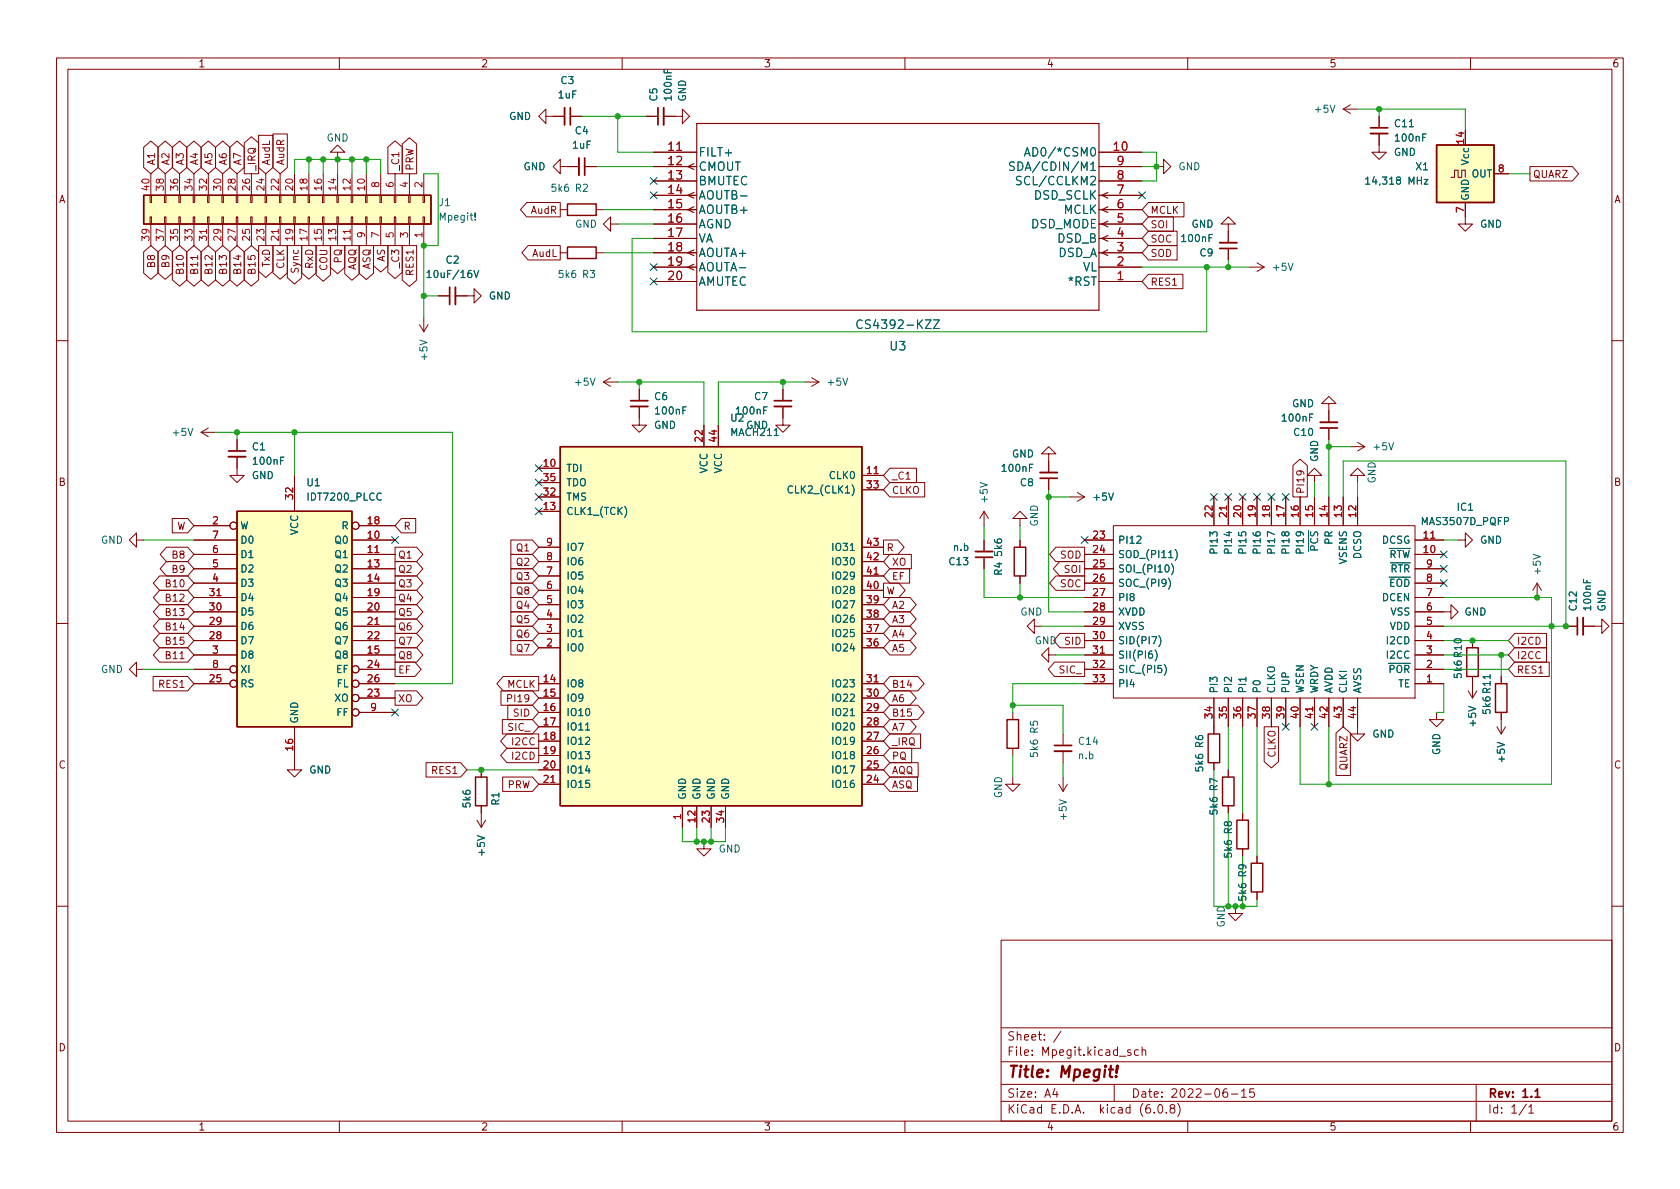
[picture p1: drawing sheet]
<svg xmlns="http://www.w3.org/2000/svg" width="297mm" height="210mm" viewBox="0 0 297 210" stroke-linecap="round" stroke-linejoin="round" font-family="sans-serif">
<g fill="none" stroke="#840000" stroke-width=".18">
<path d="M10 10.2h277v190.1h-277zM12 12.2h273v186.1h-273zM60 10.2v2M110 10.2v2M160 10.2v2M210 10.2v2M237.5 19.3l1.3 .8M237.5 19.3h2.5M238.8 18.5l-1.3 .8M260 10.2v2M25.4 26l1.3-1.1 1.2 1.1v3.6l-1.2 1.1-1.3-1.1zM26.5 38.3h.3v1.3h-.3z"/>
<path d="M26.5 34.5h.3v1.3h-.3zM26.7 30.7v3.8M26.7 39.6v3.8M27.9 26l1.3-1.1 1.3 1.1v3.6l-1.3 1.1-1.3-1.1zM29.1 38.3h.2v1.3h-.2zM29.1 34.5h.2v1.3h-.2zM29.2 30.7v3.8M29.2 39.6v3.8M30.5 26l1.2-1.1 1.3 1.1v3.6l-1.3 1.1-1.2-1.1zM31.6 38.3h.3v1.3h-.3zM31.6 34.5h.3v1.3h-.3zM31.7 30.7v3.8"/>
<path d="M31.7 39.6v3.8M33 26l1.3-1.1 1.3 1.1v3.6l-1.3 1.1-1.3-1.1zM34.2 38.3h.2v1.3h-.2zM34.2 34.5h.2v1.3h-.2zM34.3 30.7v3.8M34.3 39.6v3.8M35.6 26l1.2-1.1 1.3 1.1v3.6l-1.3 1.1-1.2-1.1zM36.7 38.3h.3v1.3h-.3zM36.7 34.5h.3v1.3h-.3zM36.8 30.7v3.8M36.8 39.6v3.8M38.1 26l1.3-1.1 1.2 1.1v3.6l-1.2 1.1-1.3-1.1z"/>
<path d="M39.2 38.3h.3v1.3h-.3zM39.2 34.5h.3v1.3h-.3zM39.4 30.7v3.8M39.4 39.6v3.8M40.6 26l1.3-1.1 1.3 1.1v3.6l-1.3 1.1-1.3-1.1zM41.8 38.3h.2v1.3h-.2zM41.8 34.5h.2v1.3h-.2zM41.9 30.7v3.8M41.9 39.6v3.8M43.2 25.3l1.2-1.1 1.3 1.1v5.4h-2.5zM44.3 38.3h.3v1.3h-.3zM44.3 34.5h.3v1.3h-.3z"/>
<path d="M44.4 30.7v3.8M44.4 39.6v3.8M45.7 23.9h2.6v5.7l-1.3 1.1-1.3-1.1zM46.9 38.3h.2v1.3h-.2zM46.9 34.5h.2v1.3h-.2zM47 30.7v3.8M47 39.6v3.8M48.3 23.7h2.5v5.9l-1.3 1.1-1.2-1.1zM49.4 38.3h.3v1.3h-.3zM49.4 34.5h.3v1.3h-.3zM49.5 30.7v3.8M49.5 39.6v3.8"/>
<path d="M51.9 38.3h.3v1.3h-.3zM51.9 34.5h.3v1.3h-.3zM52.1 30.7v3.8M52.1 39.6v3.8M54.5 38.3h.2v1.3h-.2zM54.5 34.5h.2v1.3h-.2zM54.6 30.7v3.8M54.6 39.6v3.8M57 38.3h.3v1.3h-.3zM57 34.5h.3v1.3h-.3zM57.1 30.7v3.8M57.1 39.6v3.8"/>
<path d="M59.6 38.3h.2v1.3h-.2zM59.6 34.5h.2v1.3h-.2zM59.7 26.9h-1.3l1.3-1.3 1.3 1.3h-1.3v1.3M59.7 30.7v3.8M59.7 39.6v3.8M62.1 38.3h.3v1.3h-.3zM62.1 34.5h.3v1.3h-.3zM62.2 30.7v3.8M62.2 39.6v3.8M64.6 38.3h.3v1.3h-.3zM64.6 34.5h.3v1.3h-.3zM64.8 30.7v3.8"/>
<path d="M64.8 39.6v3.8M67.2 38.3h.2v1.3h-.2zM67.2 34.5h.2v1.3h-.2zM67.3 30.7v3.8M67.3 39.6v3.8M68.6 26l1.2-1.1 1.3 1.1v4.7h-2.5zM69.7 38.3h.3v1.3h-.3zM69.7 34.5h.3v1.3h-.3zM69.8 30.7v3.8M69.8 39.6v3.8M71.1 25.5l1.3-1.1 1.3 1.1v5.2h-2.6zM72.3 38.3h.2v1.3h-.2z"/>
<path d="M72.3 34.5h.2v1.3h-.2zM72.4 30.7v3.8M72.4 39.6v3.8M74.8 38.3h.3v1.3h-.3zM74.8 34.5h.3v1.3h-.3zM74.9 30.7v3.8M74.9 39.6v3.8M93.1 35.8h6v2.5h-6l-1.1-1.2zM96.5 20.6v-1.3l-1.3 1.3 1.3 1.2v-1.2h3.3M99.1 29.5v-1.3l-1.3 1.3 1.3 1.2v-1.2h3.3M99.1 37.1h1.2M101 20.6h1.9"/>
<path d="M103.5 29.5h1.9M105.4 37.1h1.3M107.9 39.6v-1.3l-1.2 1.3 1.2 1.3v-1.3h1.3M114.3 20.6h1.9M115.6 26.9h7.6M115.6 29.5h7.6M115.6 32h7.6M115.6 34.5h7.6M115.6 37.1h7.6M115.6 39.6h7.6M117.3 20.6h3.3v-1.3l1.3 1.3-1.3 1.2v-1.2M194.3 26.9h7.6"/>
<path d="M194.3 29.5h7.6M194.3 32h7.6M194.3 34.5h7.6M194.3 37.1h7.6M194.3 39.6h7.6M203 35.8h6.3v2.5h-6.3l-1.1-1.2zM203 38.3h4.5v2.6h-4.5l-1.1-1.3zM204.5 29.5h1.2v-1.3l1.3 1.3-1.3 1.2v-1.2M217.2 39.6h1.2l-1.2-1.3-1.3 1.3h1.3v3.3M243.8 23.6v3.3h1.3l-1.3 1.3-1.2-1.3h1.2M243.8 20.6v1.9M256.5 31.4h.7v-1.3h.6v1.3h.6v-1.3h.7v1.3"/>
<path d="M259.1 35.8v3.8h1.2l-1.2 1.3-1.3-1.3h1.3M264.2 30.7h2.5M270.5 29.5h7.5l1.1 1.2-1.1 1.3h-7.5zM25.4 44.5l1.3-1.1 1.2 1.1v3.8l-1.2 1.1-1.3-1.1zM27.9 44.5l1.3-1.1 1.3 1.1v3.8l-1.3 1.1-1.3-1.1zM30.5 44.5l1.2-1.1 1.3 1.1v5l-1.3 1.1-1.2-1.1zM33 44.5l1.3-1.1 1.3 1.1v5l-1.3 1.1-1.3-1.1zM35.6 44.5l1.2-1.1 1.3 1.1v5l-1.3 1.1-1.2-1.1zM38.1 44.5l1.3-1.1 1.2 1.1v5l-1.2 1.1-1.3-1.1zM40.6 44.5l1.3-1.1 1.3 1.1v5l-1.3 1.1-1.3-1.1zM43.2 44.5l1.2-1.1 1.3 1.1v5l-1.3 1.1-1.2-1.1zM45.7 43.4h2.6v4.6l-1.3 1.1-1.3-1.1z"/>
<path d="M48.3 43.4h2.5v4.9l-1.3 1.1-1.2-1.1zM50.8 43.4h2.5v5.7l-1.2 1.1-1.3-1.1zM53.3 43.4h2.6v4.9l-1.3 1.1-1.3-1.1zM55.9 43.4h2.5v5.2l-1.3 1.1-1.2-1.1zM58.4 43.4h2.6v3.9l-1.3 1.1-1.3-1.1zM61 43.4h2.5v5l-1.3 1.2-1.2-1.2zM63.5 43.4h2.5v4.9l-1.2 1.1-1.3-1.1zM66 43.4h2.6v3.6l-1.3 1.1-1.3-1.1zM68.6 43.4h2.5v4.7l-1.3 1.2-1.2-1.2zM71.1 43.4h2.6v6.1l-1.3 1.1-1.3-1.1zM74.2 57.4l.7 1.3M74.9 56.1v2.6"/>
<path d="M75.7 57.4l-.8 1.3M77.5 52.3h1.9M80.5 52.3h3.3v-1.3l1.3 1.3-1.3 1.3v-1.3M93.4 43.4h5.7v2.6h-5.7l-1.1-1.3zM99.1 44.7h1.2M105.4 44.7h1.3M115.6 49.8h7.6M115.6 42.2h7.6M115.6 44.7h7.6M115.6 47.2h7.6M194.3 49.8h7.6M194.3 42.2h7.6"/>
<path d="M194.3 44.7h7.6M194.3 47.2h7.6M203 48.5h6.1v2.5h-6.1l-1.1-1.2zM203 40.9h5.1v2.5h-5.1l-1.1-1.2zM203 43.4h5.1v2.6h-5.1l-1.1-1.3zM217.2 44.1v1.9M221 47.2h2.5M222.2 46.5l1.3 .7M223.5 47.2l-1.3 .8M10 60.2h2M35.6 76.4l1.2 .8M35.6 76.4h2.5"/>
<path d="M36.8 75.7l-1.2 .7M41.9 77.7v1.9M106.7 67.6l1.2 .7M106.7 67.6h2.5M107.9 66.8l-1.2 .8M113 71.9v3.3h1.3l-1.3 1.2-1.2-1.2h1.2M113 68.8v1.9M124.5 75.2v3.8M127 75.2v3.8M138.4 71.9v3.3h-1.2l1.2 1.2 1.3-1.2h-1.3M138.4 68.8v1.9M142.2 67.6h2.6"/>
<path d="M143.5 66.8l1.3 .8M144.8 67.6l-1.3 .7M234.9 71.4h1.3l-1.3-1.3-1.2 1.3h1.2v3.3M234.9 75.8v1.9M238.8 79h2.5M240 78.2l1.3 .8M241.3 79l-1.3 .8M285 60.2h2M24.1 95.5v1.3l-1.2-1.3 1.2-1.3v1.3h1.3M29.4 96.8h3.8l1.1 1.2-1.1 1.3h-3.8l-1.1-1.3zM29.4 99.3h3.8l1.1 1.3-1.1 1.2h-3.8l-1.1-1.2zM30.5 91.7h2.7l1.1 1.3-1.1 1.2h-2.7z"/>
<path d="M34.3 95.5h7.6M34.3 98h7.6M34.3 93h6.3M41.9 80.8v3.3h1.3l-1.3 1.2-1.3-1.2h1.3M52.1 84.1v6.3M62.2 95.5h7.6M62.2 98h7.6M63.5 93h6.3M69.8 96.8h3.9l1.1 1.2-1.1 1.3h-3.9zM69.8 99.3h3.9l1.1 1.3-1.1 1.2h-3.9zM71 91.7h2.5v2.5h-2.5l-1.2-1.2zM90.3 95.5h3.8l1.1 1.3-1.1 1.2h-3.8z"/>
<path d="M90.3 98h3.8l1.1 1.3-1.1 1.3h-3.8zM95.2 87.9h3.9M95.2 82.8h3.9M95.2 90.4h3.9M95.2 85.3h3.9M95.2 99.3h3.9M95.2 96.8h3.9M152.4 84.1h3.8M152.4 86.6h3.8M152.4 99.3h3.8M152.4 96.8h3.8M156.2 95.5h2.6l1.1 1.3-1.1 1.2h-2.6z"/>
<path d="M157.3 82.8h4.7v2.5h-4.7l-1.1-1.2zM157.3 85.3h6.2v2.6h-6.2l-1.1-1.3zM157.3 98h3.8v2.6h-3.8l-1.1-1.3zM174 90.4l-.8 1.3M174 90.4v2.6M174 95.5v2M174 98.7v1.9M174 90.4l.8 1.3M180.3 91.7h1.3l-1.3-1.3-1.2 1.3h1.2v1.3M180.3 95.5v1.3M185.4 80.3h1.3l-1.3-1.3-1.3 1.3h1.3v3.3M185.4 84.7v1.9"/>
<path d="M186.7 96.8h5.1v2.5h-5.1l-1.1-1.3zM187.4 99.3h4.4v2.5h-4.4l-1.2-1.2zM189.2 87.9h2.6M190.5 87.1l1.3 .8M191.8 87.9l-1.3 .7M191.8 95.5h5M191.8 98h5M196.8 93h53.4v30.4h-53.4zM214.6 87.9v5.1M217.2 87.9v5.1M219.7 87.9v5.1M222.2 87.9v5.1"/>
<path d="M224.8 87.9v5.1M227.3 87.9v5.1M228.6 82.3l1.3-1.1 1.2 1.1v5.6h-2.5zM229.9 87.9v5.1M232.4 84.1h1.3l-1.3-1.3-1.3 1.3h1.3v1.2M232.4 87.9v5.1M234.9 87.9v5.1M237.5 87.9v5.1M240 84.1h1.3l-1.3-1.3-1.2 1.3h1.2v1.2M240 87.9v5.1M250.2 95.5h5.1M250.2 98h5.1"/>
<path d="M257.8 95.5h1.3v-1.3l1.2 1.3-1.2 1.3v-1.3M10 110.2h2M24.1 118.4v1.2l-1.2-1.2 1.2-1.3v1.3h1.3M27.1 119.6h6.1l1.1 1.3-1.1 1.3h-6.1zM28.2 106.9h5l1.1 1.3-1.1 1.3h-5l-1.1-1.3zM28.2 109.5h5l1.1 1.2-1.1 1.3h-5l-1.1-1.3zM28.2 104.4h5l1.1 1.3-1.1 1.2h-5l-1.1-1.2zM28.2 101.8h5l1.1 1.3-1.1 1.3h-5l-1.1-1.3zM28.2 112h5l1.1 1.3-1.1 1.2h-5l-1.1-1.2zM28.2 114.5h5l1.1 1.3-1.1 1.3h-5l-1.1-1.3zM34.3 110.7h7.6M34.3 100.6h7.6"/>
<path d="M34.3 103.1h7.6M34.3 115.8h7.6M34.3 105.7h7.6M34.3 108.2h7.6M34.3 113.3h7.6M34.3 118.4h6.3M62.2 110.7h7.6M62.2 100.6h7.6M62.2 103.1h7.6M62.2 115.8h7.6M62.2 105.7h7.6M62.2 108.2h7.6"/>
<path d="M62.2 113.3h7.6M63.5 118.4h6.3M69.8 114.5h3.9l1.1 1.3-1.1 1.3h-3.9zM69.8 117.1h3.6l1.1 1.3-1.1 1.2h-3.6zM69.8 112h3.9l1.1 1.3-1.1 1.2h-3.9zM69.8 106.9h3.9l1.1 1.3-1.1 1.3h-3.9zM69.8 109.5h3.9l1.1 1.2-1.1 1.3h-3.9zM69.8 104.4h3.9l1.1 1.3-1.1 1.2h-3.9zM69.8 101.8h3.9l1.1 1.3-1.1 1.3h-3.9zM89 119.6h6.2v2.6h-6.2l-1.2-1.3zM90.3 110.7h3.8l1.1 1.3-1.1 1.3h-3.8zM90.3 105.7h3.8l1.1 1.2-1.1 1.3h-3.8z"/>
<path d="M90.3 103.1h3.8l1.1 1.3-1.1 1.3h-3.8zM90.3 108.2h3.8l1.1 1.3-1.1 1.2h-3.8zM90.3 100.6h3.8l1.1 1.2-1.1 1.3h-3.8zM90.3 113.3h3.8l1.1 1.2-1.1 1.3h-3.8zM95.2 114.5h3.9M95.2 112h3.9M95.2 109.5h3.9M95.2 106.9h3.9M95.2 104.4h3.9M95.2 101.8h3.9M152.4 114.5h3.8M152.4 112h3.8"/>
<path d="M152.4 109.5h3.8M152.4 106.9h3.8M152.4 104.4h3.8M152.4 101.8h3.8M156.2 103.1h2.7l1.1 1.3-1.1 1.3h-2.7zM157.3 110.7h3.6l1.1 1.3-1.1 1.3h-3.6l-1.1-1.3zM157.3 105.7h3.6l1.1 1.2-1.1 1.3h-3.6l-1.1-1.3zM157.3 100.6h3.5v2.5h-3.5l-1.1-1.3zM157.3 113.3h3.6l1.1 1.2-1.1 1.3h-3.6l-1.1-1.3zM157.3 119.6h5l1.1 1.3-1.1 1.3h-5l-1.1-1.3zM157.3 108.2h3.6l1.1 1.3-1.1 1.2h-3.6l-1.1-1.2zM180.3 101.8v1.3"/>
<path d="M182.9 110.7v-1.2l-1.3 1.2 1.3 1.3v-1.3h1.2M185.4 115.8v-1.3l-1.3 1.3 1.3 1.3v-1.3h1.3M186.4 117.1h5.4v2.5h-5.4l-1.1-1.2zM186.7 101.8h5.1v2.6h-5.1l-1.1-1.3zM187.4 112h4.4v2.5h-4.4l-1.1-1.2zM191.8 110.7h5M191.8 100.6h5M191.8 103.1h5M191.8 115.8h5M191.8 105.7h5M191.8 108.2h5M191.8 113.3h5"/>
<path d="M191.8 118.4h5M250.2 108.2h6.3v-1.3l1.3 1.3-1.3 1.3v-1.3M250.2 110.7h5.1M250.2 100.6h5.1M250.2 103.1h5.1M250.2 115.8h5.1M250.2 105.7h5.1M250.2 113.3h5.1M250.2 118.4h5.1M260.3 113.3v1.2M260.3 119.6v3.8M265.4 119.6v1.3"/>
<path d="M267.8 117.1h6.1v2.5h-6.1l-1.1-1.2zM267.8 114.5h5.6v2.6h-5.6l-1.1-1.3zM267.8 112h5.6v2.5h-5.6l-1.1-1.2zM271.8 103.1l-.8 1.3M271.8 103.1v2.6M271.8 103.1l.7 1.3M276.9 110.7h1.9M279.9 110.7h3.3v-1.2l1.3 1.2-1.3 1.3v-1.3M285 110.2h2M34.3 120.9h6.3M52.1 128.5v7.6h-1.3l1.3 1.3 1.2-1.3h-1.2M63.5 120.9h6.3"/>
<path d="M63.5 123.4h6.3M63.5 126h6.3M69.8 122.2h3.9l1.1 1.2-1.1 1.3h-3.9zM75.3 134.9h6.1l1.1 1.2-1.1 1.3h-6.1zM85.1 136.1v1.3M88.6 122.2h5.5l1.1 1.2-1.1 1.3h-5.5zM88.8 127.2h5.3l1.1 1.3-1.1 1.3h-5.3zM88.9 137.4h5.2l1.1 1.3-1.1 1.2h-5.2zM89.6 132.3h5.6v2.6h-5.6l-1.1-1.3zM89.6 129.8h5.6v2.5h-5.6l-1.1-1.2zM89.8 124.7h4.3l1.1 1.3-1.1 1.2h-4.3zM95.2 120.9h3.9"/>
<path d="M95.2 123.4h3.9M95.2 126h3.9M95.2 128.5h3.9M95.2 131.1h3.9M95.2 133.6h3.9M95.2 136.1h3.9M95.2 138.7h3.9M152.4 120.9h3.8M152.4 123.4h3.8M152.4 126h3.8M152.4 128.5h3.8M152.4 131.1h3.8"/>
<path d="M152.4 133.6h3.8M152.4 136.1h3.8M152.4 138.7h3.8M157.3 132.3h3.9v2.6h-3.9l-1.1-1.3zM157.3 127.2h3.6l1.1 1.3-1.1 1.3h-3.6l-1.1-1.3zM157.3 134.9h5v2.5h-5l-1.1-1.3zM157.3 129.8h5.5v2.5h-5.5l-1.1-1.2zM157.3 137.4h4.9v2.5h-4.9l-1.1-1.2zM157.3 122.2h3.6l1.1 1.2-1.1 1.3h-3.6l-1.1-1.3zM157.3 124.7h5l1.1 1.3-1.1 1.2h-5l-1.1-1.2zM179.1 137.4v1.3h1.2l-1.2 1.2-1.3-1.2h1.3M179.1 126v1.2"/>
<path d="M179.1 132.3v1.3M187.2 138.7l.8 1.2M188 129.8v1.9M188 132.8v2.1M188 137.4v2.5M188.7 138.7l-.7 1.2M191.8 120.9h5M214.6 123.4v6.4M214.6 134.9v1.2M217.2 123.4v5.1M217.2 136.1v1.3M219.7 123.4v5.1"/>
<path d="M222.2 123.4v5.1M223.5 128.5h2.6v6.2l-1.3 1.1-1.3-1.1zM224.8 123.4v5.1M227.3 123.4v5.1M229.9 123.4v5.1M232.4 123.4v5.1M234.9 123.4v5.1M236.2 129.6l1.3-1.1 1.3 1.1v7.5h-2.6zM237.5 123.4v5.1M240 123.4v6.4h1.3l-1.3 1.3-1.2-1.3h1.2M250.2 120.9h5.1M254 126v1.2h1.3l-1.3 1.3-1.3-1.3h1.3"/>
<path d="M259.6 122.2l.7 1.2M261.1 122.2l-.8 1.2M264.7 128.5l.7 1.3M265.4 126v3.8M266.2 128.5l-.8 1.3M84.3 145l.8 1.3M85.1 142.5v3.8M85.9 145l-.8 1.3M120.6 142.5v3.8M123.2 142.5v3.8M124.5 148.8v1.3h-1.3l1.3 1.3 1.2-1.3h-1.2M125.7 142.5v3.8"/>
<path d="M128.3 142.5v3.8M217.2 142.5v1.3M219.7 143.8v1.2M219.7 150.1v1.3M222.2 151.4v1.2M222.2 157.7v1.3M10 160.2h2M177 166.3h108v32h-108zM218.4 160.3v1.2h1.3l-1.3 1.3-1.2-1.3h1.2M285 160.2h2M60 198.3v2M110 198.3v2"/>
<path d="M160 198.3v2M177 194.8h108M177 191.8h108M177 187.8h108M177 181.8h108M186.5 192.5l-.4 1h1M186.9 193v1M187.6 182.4l-1.3 1.9M197 191.8v3M199.9 185.7l-.3-.1-.2 .2v.3l.5 .1v.4h-.5M201.3 185.7l-.4-.1-.3 .3v.4l.1 .3h.6M201.9 185.8l.2-.2 .4 .1 .1 .9"/>
<path d="M201.9 185.1v1.5M204.1 196.7v.1M204.9 195.4l.2-.1a.81 .81 0 0 1 .6 .7 .81 .81 0 0 1-.3 .8h-.2a.81 .81 0 0 1-.6-.6 .81 .81 0 0 1 .3-.8zM206.2 196.7v.1M207.1 196l-.2-.3v-.2l.2-.2 .5 .1 .1 .2-.1 .2-.6 .2-.1 .3v.4l.2 .1h.5l.1-.3-.1-.4-.2-.1M208.2 195.1a1.72 1.72 0 0 1 0 2.3M210 198.3v2M216.9 192.5a.59 .59 0 0 0-.7 .7v.5l.2 .3h.4l.2-.1 .1-.5-.2-.2-.4-.1-.3 .3M217.7 193.5h1.2M219.5 193l.4-.5v1.5M219.5 194h.9M221.7 192.5h-.7l-.1 .7 .2-.1 .5 .1 .2 .2-.1 .5-.2 .1-.6-.1"/>
<path d="M260 198.3v2M261 191.8v6.5M269.9 195.3l-1.3 1.9M270.3 195.8l.4-.5v1.5M270.3 196.8h.9"/>
<circle cx="41.3" cy="93" r=".63"/>
<circle cx="62.9" cy="93" r=".63"/>
<circle cx="41.3" cy="118.4" r=".63"/>
<circle cx="62.9" cy="118.4" r=".63"/>
<circle cx="41.3" cy="120.9" r=".63"/>
<circle cx="62.9" cy="123.4" r=".63"/>
<circle cx="62.9" cy="120.9" r=".63"/>
<circle cx="62.9" cy="126" r=".63"/>
</g>
<g fill="none" stroke="#840000" stroke-width=".3">
<path d="M100.8 19v3.1M116.3 19v3.1M103.4 27.9v3.1M242.3 22.6h3.1M79.5 50.8v3M215.6 43.9h3.1M40.4 79.8h3M111.5 70.9h3.1M136.9 70.9h3.1M233.4 75.7h3.1M172.5 98.5h3M183.9 84.6h3"/>
<path d="M278.9 109.2v3.1M186.4 131.8h3.1M271.4 193l.4-.5v1.5M271.4 194h.9"/>
</g>
<path d="M196.1 189.1h.7M196.4 188.5l-.2 1.7 .1 .2 .4 .1M197.3 190.3l.1 .1-.1 .1-.1-.1 .1-.1v.2M197.6 188.5l-.2 1.2 .3-1.1-.1-.1-.1 .1-.1 1.1" fill="none" stroke="#840000" stroke-width=".4"/>
<g fill="none" stroke="#840000" stroke-width=".33">
<path d="M99.8 19v3.1M117.3 19v3.1M102.4 27.9v3.1M242.3 23.6h3.1M80.5 50.8v3M215.6 42.9h3.1M111.5 71.9h3.1M136.9 71.9h3.1M233.4 74.7h3.1M40.4 80.8h3M172.5 97.5h3M183.9 83.6h3"/>
<path d="M279.9 109.2v3.1M186.4 132.8h3.1"/>
</g>
<g fill="none" stroke="#840000" stroke-width=".25">
<path d="M25.4 34.5h50.8v5.1h-50.8zM100.3 36.1h5.1v2h-5.1zM254 25.6h10.2v10.2h-10.2zM100.3 43.7h5.1v2h-5.1zM99.1 79h53.3v63.5h-53.3zM41.9 90.4h20.3v38.1h-20.3zM179.3 96.8h2.1v5h-2.1zM259.3 114.5h2.1v5.1h-2.1zM84.1 137.4h2v5.1h-2zM178.1 127.2h2v5.1h-2zM213.6 129.8h2v5.1h-2zM216.2 137.4h2v5.1h-2z"/>
<path d="M264.4 120.9h2v5.1h-2zM218.7 145h2v5.1h-2zM221.2 152.6h2.1v5.1h-2.1z"/>
</g>
<g fill="#ffffc2" stroke="#ffffc2" stroke-width=".18">
<path d="M254 25.6h10.2v10.2h-10.2z"/>
<path d="M25.4 34.5h50.8v5.1h-50.8z"/>
<path d="M99.1 79h53.3v63.5h-53.3z"/>
<path d="M41.9 90.4h20.3v38.1h-20.3z"/>
</g>
<g fill="none" stroke="#006464" stroke-width=".18">
<path d="M84 38.8v.1M84 37.7v.7M130.9 34.6h1.2M179.4 28.7l-.6-.1-.3 .3 .1 .4 .7 .3v.4l-.2 .1h-.6M180.6 31.2h-.6l-.3 .3 .2 .3 .6 .3v.4l-.2 .2-.6-.1M181.1 27.6l.5-1.5 .5 1.5M181.3 27.2h.7M241.5 31.7l.3-.4v1.3M241.5 32.6h.7M251.8 31.7h.7l-.7 .9h.7M75.5 48.2l.4-.4v1.3M75.5 49.1h.7"/>
<path d="M83.8 47.8l.4 1.3 .4-1.3M152.4 56.7a.61 .61 0 0 0-.7 0 .61 .61 0 0 0-.2 .7 .57 .57 0 0 0 .3 .6 .57 .57 0 0 0 .6-.1M165.1 56.6h1l-1 1.5h1M110.4 89.5a1.46 1.46 0 0 1 0 2M140.1 86a.6 .6 0 0 0-.8 .5 .6 .6 0 0 0 .6 .7l.2-.1M207.1 99.7a1.46 1.46 0 0 1 0 1.9M207.8 97.2a1.46 1.46 0 0 1 0 1.9M204.2 114.9a1.46 1.46 0 0 1 0 2M204.9 112.4a1.46 1.46 0 0 1 0 1.9M205.9 117.5a1.46 1.46 0 0 1 0 1.9M206.6 102.2a1.46 1.46 0 0 1 0 2M103.5 129.1h.8"/>
</g>
<path d="M122.7 29l-1.1 .5 1.1 .5M122.7 34l-1.1 .5 1.1 .5M122.7 36.6l-1.1 .5 1.1 .5M123.2 21.8h71.1v33.1h-71.1zM195.9 34l-1.1 .5 1.1 .5M195.9 36.6l-1.1 .5 1.1 .5M195.9 39.1l-1.1 .5 1.1 .5M122.7 44.2l-1.1 .5 1.1 .5M122.7 46.7l-1.1 .5 1.1 .5M195.9 41.7l-1.1 .5 1.1 .5M195.9 44.2l-1.1 .5 1.1 .5" fill="none" stroke="#840000" stroke-width=".2"/>
<g fill="none" stroke="#009600" stroke-width=".18">
<path d="M240 19.3h19.1v3.8M243.8 19.3v1.3M52.1 30.7v-2.5h15.2v2.5M54.6 28.2v2.5M57.1 28.2v2.5M59.7 28.2v2.5M62.2 28.2v2.5M64.8 28.2v2.5M74.9 30.7h2.6v12.7h-2.6v12.7M102.9 20.6h11.4M105.4 29.5h10.2M106.7 37.1h8.9"/>
<path d="M109.2 20.6v6.3h6.4M109.2 39.6h6.4M201.9 29.5h2.6M201.9 26.9h2.6v5.1h-2.6M266.7 30.7h3.8M74.9 52.3h2.6M106.7 44.7h8.9M115.6 42.2h-3.8v16.5h101.6v-11.5M201.9 47.2h19.1M217.2 46v1.2M38.1 76.4h41.9v44.5h-10.2M41.9 76.4v1.3"/>
<path d="M52.1 76.4v7.7M109.2 67.6h15.3v7.6M113 67.6v1.2M138.4 67.6v1.2M142.2 67.6h-15.2v7.6M234.9 77.7v10.2M234.9 79h3.9M25.4 95.5h8.9M174 93v2.5M180.3 93v2.5M185.4 86.6v21.6h6.4M185.4 87.9h3.8"/>
<path d="M232.4 85.3v2.6M237.5 87.9v-6.4h39.4v29.2h-21.6M240 85.3v2.6M255.3 95.5h2.5M25.4 118.4h8.9M174 100.6v5.1h17.8M180.3 103.1v2.6M184.1 110.7h7.7M186.7 115.8h5.1M255.3 105.7h19v33h-44.4v-10.2M255.3 115.8h11.4M255.3 113.3h11.4"/>
<path d="M255.3 118.4h11.4M265.4 115.8v3.8M82.5 136.1h12.7M179.1 124.7h8.9v5.1M179.1 133.6v3.8M188 134.9v2.5M191.8 120.9h-12.7v5.1M214.6 136.1v24.2M217.2 128.5v7.6M219.7 128.5v15.3M222.2 128.5v22.9M234.9 128.5v10.2"/>
<path d="M255.3 120.9v5.1h-1.3M120.6 146.3v2.5h7.7v-2.5M123.2 146.3v2.5M125.7 146.3v2.5M217.2 143.8v16.5h5v-1.3M219.7 151.4v8.9"/>
</g>
<g fill="none" stroke="#000084" stroke-width=".18">
<path d="M115 31.4l1.2 1.2M115 33.9l1.2 1.2M116.2 31.4l-1.2 1.2M116.2 33.9l-1.2 1.2M201.3 33.9l1.2 1.2M202.5 33.9l-1.2 1.2M115 49.2l1.2 1.2M115 46.6l1.2 1.2M116.2 49.2l-1.2 1.2M116.2 46.6l-1.2 1.2M69.2 94.9l1.3 1.2M70.5 94.9l-1.3 1.2"/>
<path d="M94.6 82.2l1.3 1.2M94.6 84.7l1.3 1.2M94.6 87.3l1.3 1.2M94.6 89.8l1.3 1.2M95.9 82.2l-1.3 1.2M95.9 84.7l-1.3 1.2M95.9 87.3l-1.3 1.2M95.9 89.8l-1.3 1.2M191.2 94.9l1.2 1.2M192.4 94.9l-1.2 1.2M214 87.3l1.2 1.2M215.2 87.3l-1.2 1.2"/>
<path d="M216.6 87.3l1.2 1.2M217.8 87.3l-1.2 1.2M219.1 87.3l1.2 1.2M220.3 87.3l-1.2 1.2M221.6 87.3l1.3 1.2M222.9 87.3l-1.3 1.2M224.2 87.3l1.2 1.2M225.4 87.3l-1.2 1.2M226.7 87.3l1.2 1.2M227.9 87.3l-1.2 1.2M254.7 100l1.2 1.2M254.7 97.4l1.2 1.2"/>
<path d="M255.9 100l-1.2 1.2M255.9 97.4l-1.2 1.2M254.7 102.5l1.2 1.2M255.9 102.5l-1.2 1.2M69.2 125.4l1.3 1.2M70.5 125.4l-1.3 1.2M226.7 127.9l1.2 1.2M227.9 127.9l-1.2 1.2M231.8 127.9l1.2 1.2M233 127.9l-1.2 1.2"/>
</g>
<g fill="#009600" stroke="#009600" stroke-width=".18">
<circle cx="217.2" cy="160.3" r=".46"/>
<circle cx="234.9" cy="138.7" r=".46"/>
<circle cx="219.7" cy="160.3" r=".46"/>
<circle cx="218.4" cy="160.3" r=".46"/>
<circle cx="138.4" cy="67.6" r=".46"/>
<circle cx="113" cy="67.6" r=".46"/>
<circle cx="109.2" cy="20.6" r=".46"/>
<circle cx="185.4" cy="87.9" r=".46"/>
<circle cx="217.2" cy="47.2" r=".46"/>
<circle cx="243.8" cy="19.3" r=".46"/>
<circle cx="204.5" cy="29.5" r=".46"/>
<circle cx="213.4" cy="47.2" r=".46"/>
<circle cx="234.9" cy="79" r=".46"/>
<circle cx="179.1" cy="124.7" r=".46"/>
<circle cx="180.3" cy="105.7" r=".46"/>
<circle cx="276.9" cy="110.7" r=".46"/>
<circle cx="274.3" cy="110.7" r=".46"/>
<circle cx="260.3" cy="113.3" r=".46"/>
<circle cx="271.8" cy="105.7" r=".46"/>
<circle cx="265.4" cy="115.8" r=".46"/>
<circle cx="52.1" cy="76.4" r=".46"/>
<circle cx="41.9" cy="76.4" r=".46"/>
<circle cx="74.9" cy="52.3" r=".46"/>
<circle cx="74.9" cy="43.4" r=".46"/>
<circle cx="57.1" cy="28.2" r=".46"/>
<circle cx="59.7" cy="28.2" r=".46"/>
<circle cx="64.8" cy="28.2" r=".46"/>
<circle cx="62.2" cy="28.2" r=".46"/>
<circle cx="123.2" cy="148.8" r=".46"/>
<circle cx="125.7" cy="148.8" r=".46"/>
<circle cx="124.5" cy="148.8" r=".46"/>
<circle cx="85.1" cy="136.1" r=".46"/>
<circle cx="54.6" cy="28.2" r=".46"/>
</g>
<text font-size="2.8" fill="#840000" x="178" y="190.6">Title: Mpegit!</text>
<g font-size="2.1" fill="#a90000">
<text x="118.2" y="26.7">11</text>
<text x="118.2" y="29.2">12</text>
<text x="197" y="26.7">10</text>
<text x="197.5" y="29.2">9</text>
<text x="118.2" y="31.7">13</text>
<text x="118.2" y="34.3">14</text>
<text x="197.5" y="34.3">7</text>
<text x="197.5" y="31.7">8</text>
<text x="118.2" y="36.8">15</text>
<text x="118.2" y="39.4">16</text>
<text x="118.2" y="41.9">17</text>
<text x="197.5" y="41.9">4</text>
<text x="197.5" y="39.4">5</text>
<text x="197.5" y="36.8">6</text>
<text x="118.2" y="44.4">18</text>
<text x="118.2" y="47">19</text>
<text x="197.5" y="47">2</text>
<text x="197.5" y="44.4">3</text>
<text x="118.2" y="49.5">20</text>
<text x="197.5" y="49.5">1</text>
</g>
<g font-size="2.1" fill="#006464">
<text x="123.4" y="27.7">FILT+</text>
<text x="182.7" y="27.7">AD0/*CSM0</text>
<text x="123.4" y="30.2">CMOUT</text>
<text x="123.4" y="32.7">BMUTEC</text>
<text x="123.4" y="35.3">AOUTB-</text>
<text x="180.5" y="30.2">SDA/CDIN/M1</text>
<text x="180.6" y="32.7">SCL/CCLKM2</text>
<text x="182.8" y="35.3">DSD_SCLK</text>
<text x="123.4" y="37.8">AOUTB+</text>
<text x="123.4" y="40.4">AGND</text>
<text x="182.2" y="40.4">DSD_MODE</text>
<text x="188" y="37.8">MCLK</text>
<text x="123.4" y="42.9">VA</text>
<text x="123.4" y="45.4">AOUTA+</text>
<text x="123.4" y="48">AOUTA-</text>
<text x="187" y="45.4">DSD_A</text>
<text x="187" y="42.9">DSD_B</text>
<text x="191.4" y="48">VL</text>
<text x="123.4" y="50.5">AMUTEC</text>
<text x="189.1" y="50.5">*RST</text>
<text x="152.5" y="58.2">CS4392-KZZ</text>
<text x="157.4" y="62">U3</text>
</g>
<g font-size="2.1" fill="#840000">
<text x="178" y="184">Sheet: /</text>
<text x="178" y="186.7">File: Mpegit.kicad_sch</text>
<text x="178" y="196.9">KiCad E.D.A. kicad (6.0.8)</text>
<text x="178" y="194.1">Size: A4</text>
<text x="200" y="194.1">Date: 2022-06-15</text>
<text x="263" y="194.1">Rev: 1.1</text>
<text x="263" y="196.9">Id: 1/1</text>
</g>
<g font-size="1.8" fill="#840000">
<text x="35" y="11.9">1</text>
<text x="85" y="11.9">2</text>
<text x="135" y="11.9">3</text>
<text x="185" y="11.9">4</text>
<text x="235" y="11.9">5</text>
<text x="285" y="11.9">6</text>
<text x="27.4" y="29.3" transform="rotate(-90 27.4 29.3)">A1</text>
<text x="29.9" y="29.3" transform="rotate(-90 29.9 29.3)">A2</text>
<text x="32.5" y="29.3" transform="rotate(-90 32.5 29.3)">A3</text>
<text x="35" y="29.3" transform="rotate(-90 35 29.3)">A4</text>
<text x="37.6" y="29.3" transform="rotate(-90 37.6 29.3)">A5</text>
<text x="40.1" y="29.3" transform="rotate(-90 40.1 29.3)">A6</text>
<text x="42.6" y="29.3" transform="rotate(-90 42.6 29.3)">A7</text>
<text x="47.7" y="29.3" transform="rotate(-90 47.7 29.3)">AudL</text>
<text x="50.3" y="29.3" transform="rotate(-90 50.3 29.3)">AudR</text>
<text x="10.3" y="35.9">A</text>
<text x="45.2" y="30.3" transform="rotate(-90 45.2 30.3)">_IRQ</text>
<text x="70.6" y="30.3" transform="rotate(-90 70.6 30.3)">_C1</text>
<text x="73.1" y="30.3" transform="rotate(-90 73.1 30.3)">PRW</text>
<text x="271" y="31.5">QUARZ</text>
<text x="285.3" y="35.9">A</text>
<text x="93.9" y="37.8">AudR</text>
<text x="203.4" y="37.8">MCLK</text>
<text x="203.4" y="40.3">SOI</text>
<text x="27.4" y="47.1" transform="rotate(-90 27.4 47.1)">B8</text>
<text x="29.9" y="47.1" transform="rotate(-90 29.9 47.1)">B9</text>
<text x="47.7" y="47.2" transform="rotate(-90 47.7 47.2)">TxD</text>
<text x="50.3" y="47.5" transform="rotate(-90 50.3 47.5)">CLK</text>
<text x="55.3" y="47.4" transform="rotate(-90 55.3 47.4)">RxD</text>
<text x="57.9" y="47.8" transform="rotate(-90 57.9 47.8)">COU</text>
<text x="60.4" y="46.5" transform="rotate(-90 60.4 46.5)">PQ</text>
<text x="63" y="47.9" transform="rotate(-90 63 47.9)">AQQ</text>
<text x="65.5" y="47.7" transform="rotate(-90 65.5 47.7)">ASQ</text>
<text x="68" y="46.4" transform="rotate(-90 68 46.4)">AS</text>
<text x="70.6" y="47.1" transform="rotate(-90 70.6 47.1)">_C3</text>
<text x="94.1" y="45.4">AudL</text>
<text x="203.4" y="42.9">SOC</text>
<text x="203.4" y="45.4">SOD</text>
<text x="32.5" y="48.1" transform="rotate(-90 32.5 48.1)">B10</text>
<text x="35" y="48.1" transform="rotate(-90 35 48.1)">B11</text>
<text x="37.6" y="48.1" transform="rotate(-90 37.6 48.1)">B12</text>
<text x="40.1" y="48.1" transform="rotate(-90 40.1 48.1)">B13</text>
<text x="42.6" y="48.1" transform="rotate(-90 42.6 48.1)">B14</text>
<text x="45.2" y="48.1" transform="rotate(-90 45.2 48.1)">B15</text>
<text x="52.8" y="48.1" transform="rotate(-90 52.8 48.1)">Sync</text>
<text x="73.1" y="48.5" transform="rotate(-90 73.1 48.5)">RES1</text>
<text x="203.4" y="50.5">RES1</text>
<text x="10.3" y="85.9">B</text>
<text x="157.6" y="84.8">_C1</text>
<text x="157.6" y="87.3">CLKO</text>
<text x="230.6" y="87.4" transform="rotate(-90 230.6 87.4)">PI19</text>
<text x="285.3" y="85.9">B</text>
<text x="31.2" y="93.7">W</text>
<text x="71.3" y="93.7">R</text>
<text x="30.6" y="98.8">B8</text>
<text x="30.6" y="101.3">B9</text>
<text x="70.3" y="98.8">Q1</text>
<text x="70.3" y="101.3">Q2</text>
<text x="91.5" y="97.5">Q1</text>
<text x="91.5" y="100">Q2</text>
<text x="156.7" y="97.5">R</text>
<text x="157.6" y="100">XO</text>
<text x="187.5" y="98.8">SOD</text>
<text x="188.2" y="101.3">SOI</text>
<text x="29.6" y="106.4">B12</text>
<text x="29.6" y="103.8">B10</text>
<text x="70.3" y="106.4">Q4</text>
<text x="70.3" y="103.8">Q3</text>
<text x="91.5" y="107.7">Q4</text>
<text x="91.5" y="105.1">Q8</text>
<text x="91.5" y="102.6">Q3</text>
<text x="156.7" y="105.1">W</text>
<text x="157.6" y="107.7">A2</text>
<text x="157.6" y="102.6">EF</text>
<text x="187.5" y="103.8">SOC</text>
<text x="29.6" y="108.9">B13</text>
<text x="29.6" y="111.5">B14</text>
<text x="70.3" y="108.9">Q5</text>
<text x="70.3" y="111.5">Q6</text>
<text x="91.5" y="112.7">Q6</text>
<text x="91.5" y="110.2">Q5</text>
<text x="157.6" y="112.7">A4</text>
<text x="157.6" y="110.2">A3</text>
<text x="29.6" y="114">B15</text>
<text x="29.6" y="116.5">B11</text>
<text x="70.3" y="116.5">Q8</text>
<text x="70.3" y="119.1">EF</text>
<text x="70.3" y="114">Q7</text>
<text x="91.5" y="115.3">Q7</text>
<text x="157.6" y="115.3">A5</text>
<text x="187.4" y="119.1">SIC_</text>
<text x="188.3" y="114">SID</text>
<text x="268.1" y="119.1">RES1</text>
<text x="268.1" y="116.5">I2CC</text>
<text x="268.1" y="114">I2CD</text>
<text x="28.2" y="121.6">RES1</text>
<text x="70.3" y="124.2">XO</text>
<text x="89.7" y="121.6">MCLK</text>
<text x="90.2" y="124.2">PI19</text>
<text x="157.6" y="124.2">A6</text>
<text x="157.6" y="121.6">B14</text>
<text x="89.9" y="129.2">SIC_</text>
<text x="90.7" y="131.8">I2CC</text>
<text x="90.9" y="126.7">SID</text>
<text x="157.6" y="129.2">A7</text>
<text x="157.6" y="131.8">_IRQ</text>
<text x="157.6" y="126.7">B15</text>
<text x="10.3" y="135.9">C</text>
<text x="76.5" y="136.9">RES1</text>
<text x="90.7" y="134.3">I2CD</text>
<text x="157.6" y="134.3">PQ</text>
<text x="157.6" y="136.9">AQQ</text>
<text x="225.5" y="134" transform="rotate(-90 225.5 134)">CLKO</text>
<text x="238.2" y="136.2" transform="rotate(-90 238.2 136.2)">QUARZ</text>
<text x="285.3" y="135.9">C</text>
<text x="89.7" y="139.4">PRW</text>
<text x="157.6" y="139.4">ASQ</text>
<text x="10.3" y="185.9">D</text>
<text x="285.3" y="185.9">D</text>
<text x="35" y="199.9">1</text>
<text x="85" y="199.9">2</text>
<text x="135" y="199.9">3</text>
<text x="185" y="199.9">4</text>
<text x="235" y="199.9">5</text>
<text x="285" y="199.9">6</text>
</g>
<g font-size="1.8" fill="#006464">
<text x="98.8" y="17.4">1uF</text>
<text x="99.2" y="14.9">C3</text>
<text x="116.2" y="17.8" transform="rotate(-90 116.2 17.8)">C5</text>
<text x="118.8" y="17.6" transform="rotate(-90 118.8 17.6)">100nF</text>
<text x="121.3" y="18" transform="rotate(-90 121.3 18)">GND</text>
<text x="90" y="21.2">GND</text>
<text x="101.7" y="23.7">C4</text>
<text x="232.6" y="19.9">+5V</text>
<text x="246.7" y="22.5">C11</text>
<text x="57.7" y="25">GND</text>
<text x="101.3" y="26.3">1uF</text>
<text x="246.4" y="27.6">GND</text>
<text x="246.8" y="25">100nF</text>
<text x="259.7" y="29" transform="rotate(-90 259.7 29)">Vcc</text>
<text x="92.5" y="30.1">GND</text>
<text x="97.6" y="33.9">5k6</text>
<text x="101.7" y="33.9">R2</text>
<text x="208.3" y="30.1">GND</text>
<text x="242.2" y="32.6">14,318 MHz</text>
<text x="250.4" y="30.1">X1</text>
<text x="259.7" y="35.6" transform="rotate(-90 259.7 35.6)">GND</text>
<text x="260.2" y="31.4">OUT</text>
<text x="77.7" y="36.4">J1</text>
<text x="77.8" y="39">Mpegit!</text>
<text x="101.6" y="40.3">GND</text>
<text x="210.7" y="40.3">GND</text>
<text x="261.7" y="40.3">GND</text>
<text x="78.9" y="46.6">C2</text>
<text x="209.1" y="42.8">100nF</text>
<text x="212.2" y="45.3">C9</text>
<text x="225.2" y="47.9">+5V</text>
<text x="76.1" y="49.1">10uF/16V</text>
<text x="86.4" y="53">GND</text>
<text x="98.9" y="49.1">5k6</text>
<text x="103" y="49.1">R3</text>
<text x="75.6" y="63.6" transform="rotate(-90 75.6 63.6)">+5V</text>
<text x="101.8" y="68.2">+5V</text>
<text x="115.8" y="70.7">C6</text>
<text x="133.4" y="70.7">C7</text>
<text x="146.5" y="68.2">+5V</text>
<text x="30.7" y="77.1">+5V</text>
<text x="115.6" y="75.8">GND</text>
<text x="116" y="73.3">100nF</text>
<text x="129.2" y="74.5">U2</text>
<text x="129.4" y="77.1">MACH211</text>
<text x="130.3" y="73.3">100nF</text>
<text x="131.9" y="75.8">GND</text>
<text x="226.8" y="74.5">100nF</text>
<text x="228.4" y="72">GND</text>
<text x="228.9" y="77.1">C10</text>
<text x="44.6" y="79.6">C1</text>
<text x="44.9" y="82.2">100nF</text>
<text x="100.1" y="83.4">TDI</text>
<text x="125.1" y="83.7" transform="rotate(-90 125.1 83.7)">VCC</text>
<text x="127.6" y="83.7" transform="rotate(-90 127.6 83.7)">VCC</text>
<text x="177.3" y="83.4">100nF</text>
<text x="178.9" y="80.9">GND</text>
<text x="233" y="81.7" transform="rotate(-90 233 81.7)">GND</text>
<text x="243" y="79.6">+5V</text>
<text x="44.5" y="84.7">GND</text>
<text x="54.3" y="86">U1</text>
<text x="54.6" y="88.5">IDT7200_PLCC</text>
<text x="100.1" y="88.5">TMS</text>
<text x="100.1" y="86">TDO</text>
<text x="140" y="87.2">CLK2_(CLK1)</text>
<text x="146.8" y="84.7">CLK0</text>
<text x="174.6" y="88.7" transform="rotate(-90 174.6 88.7)">+5V</text>
<text x="180.4" y="86">C8</text>
<text x="193.5" y="88.5">+5V</text>
<text x="243.2" y="85.5" transform="rotate(-90 243.2 85.5)">GND</text>
<text x="42.4" y="93.6">W</text>
<text x="52.7" y="94.7" transform="rotate(-90 52.7 94.7)">VCC</text>
<text x="60.4" y="93.6">R</text>
<text x="100.1" y="91.1">CLK1_(TCK)</text>
<text x="183.5" y="93.1" transform="rotate(-90 183.5 93.1)">GND</text>
<text x="251.6" y="92.8">MAS3507D_PQFP</text>
<text x="257.7" y="90.3">IC1</text>
<text x="17.8" y="96.1">GND</text>
<text x="42.4" y="101.2">D2</text>
<text x="42.4" y="98.7">D1</text>
<text x="42.4" y="96.1">D0</text>
<text x="59.4" y="96.1">Q0</text>
<text x="59.4" y="98.7">Q1</text>
<text x="59.4" y="101.2">Q2</text>
<text x="100.1" y="99.9">IO6</text>
<text x="100.1" y="97.4">IO7</text>
<text x="147.5" y="99.9">IO30</text>
<text x="147.5" y="97.4">IO31</text>
<text x="167.9" y="99.9">C13</text>
<text x="168.6" y="97.4">n.b</text>
<text x="177.2" y="101.7" transform="rotate(-90 177.2 101.7)">R4</text>
<text x="177.2" y="98.2" transform="rotate(-90 177.2 98.2)">5k6</text>
<text x="197.6" y="96.1">PI12</text>
<text x="197.6" y="98.7">SOD_(PI11)</text>
<text x="197.6" y="101.2">SOI_(PI10)</text>
<text x="215.3" y="97.4" transform="rotate(-90 215.3 97.4)">PI13</text>
<text x="217.8" y="97.4" transform="rotate(-90 217.8 97.4)">PI14</text>
<text x="220.3" y="97.4" transform="rotate(-90 220.3 97.4)">PI15</text>
<text x="222.9" y="97.4" transform="rotate(-90 222.9 97.4)">PI16</text>
<text x="225.4" y="97.4" transform="rotate(-90 225.4 97.4)">PI17</text>
<text x="228" y="97.4" transform="rotate(-90 228 97.4)">PI18</text>
<text x="230.5" y="97.4" transform="rotate(-90 230.5 97.4)">PI19</text>
<text x="233" y="98.7" transform="rotate(-90 233 98.7)">~{PCS}</text>
<text x="235.6" y="96.2" transform="rotate(-90 235.6 96.2)">PR</text>
<text x="238.1" y="99.7" transform="rotate(-90 238.1 99.7)">VSENS</text>
<text x="240.7" y="98.8" transform="rotate(-90 240.7 98.8)">DCSO</text>
<text x="244" y="98.7">~{RTW}</text>
<text x="244.3" y="96.1">DCSG</text>
<text x="244.4" y="101.2">~{RTR}</text>
<text x="261.7" y="96.1">GND</text>
<text x="272.4" y="101.4" transform="rotate(-90 272.4 101.4)">+5V</text>
<text x="42.4" y="106.3">D4</text>
<text x="42.4" y="103.8">D3</text>
<text x="59.4" y="103.8">Q3</text>
<text x="59.4" y="106.3">Q4</text>
<text x="100.1" y="107.6">IO3</text>
<text x="100.1" y="105">IO4</text>
<text x="100.1" y="102.5">IO5</text>
<text x="147.5" y="107.6">IO27</text>
<text x="147.5" y="105">IO28</text>
<text x="147.5" y="102.5">IO29</text>
<text x="197.6" y="103.8">SOC_(PI9)</text>
<text x="197.6" y="106.3">PI8</text>
<text x="244.2" y="103.8">~{EOD}</text>
<text x="244.4" y="106.3">DCEN</text>
<text x="278.8" y="107.9" transform="rotate(-90 278.8 107.9)">C12</text>
<text x="281.3" y="107.7" transform="rotate(-90 281.3 107.7)">100nF</text>
<text x="42.4" y="113.9">D7</text>
<text x="42.4" y="111.4">D6</text>
<text x="42.4" y="108.8">D5</text>
<text x="59.4" y="108.8">Q5</text>
<text x="59.4" y="111.4">Q6</text>
<text x="59.4" y="113.9">Q7</text>
<text x="100.1" y="112.6">IO1</text>
<text x="100.1" y="110.1">IO2</text>
<text x="147.5" y="112.6">IO25</text>
<text x="147.5" y="110.1">IO26</text>
<text x="180.4" y="108.8">GND</text>
<text x="182.9" y="113.9">GND</text>
<text x="197.6" y="108.8">XVDD</text>
<text x="197.6" y="111.4">XVSS</text>
<text x="197.6" y="113.9">SID(PI7)</text>
<text x="245.4" y="113.9">I2CD</text>
<text x="245.7" y="111.4">VDD</text>
<text x="245.9" y="108.8">VSS</text>
<text x="258.9" y="108.8">GND</text>
<text x="283.8" y="108.1" transform="rotate(-90 283.8 108.1)">GND</text>
<text x="17.8" y="119">GND</text>
<text x="42.4" y="116.5">D8</text>
<text x="42.4" y="119">XI</text>
<text x="59.4" y="116.5">Q8</text>
<text x="59.5" y="119">EF</text>
<text x="100.1" y="115.2">IO0</text>
<text x="147.5" y="115.2">IO24</text>
<text x="197.6" y="116.5">SII(PI6)</text>
<text x="197.6" y="119">SIC_(PI5)</text>
<text x="244.2" y="119">~{POR}</text>
<text x="245.4" y="116.5">I2CC</text>
<text x="258.4" y="119.8" transform="rotate(-90 258.4 119.8)">5k6 R10</text>
<text x="42.4" y="121.5">RS</text>
<text x="59.2" y="124.1">XO</text>
<text x="59.6" y="121.5">FL</text>
<text x="100.1" y="121.5">IO8</text>
<text x="100.1" y="124.1">IO9</text>
<text x="147.5" y="124.1">IO22</text>
<text x="147.5" y="121.5">IO23</text>
<text x="197.6" y="121.5">PI4</text>
<text x="215.3" y="122.7" transform="rotate(-90 215.3 122.7)">PI3</text>
<text x="217.8" y="122.7" transform="rotate(-90 217.8 122.7)">PI2</text>
<text x="220.3" y="122.7" transform="rotate(-90 220.3 122.7)">PI1</text>
<text x="222.9" y="122.7" transform="rotate(-90 222.9 122.7)">P0</text>
<text x="225.4" y="122.7" transform="rotate(-90 225.4 122.7)">CLKO</text>
<text x="228" y="122.7" transform="rotate(-90 228 122.7)">PUP</text>
<text x="230.5" y="122.7" transform="rotate(-90 230.5 122.7)">WSEN</text>
<text x="233" y="122.7" transform="rotate(-90 233 122.7)">WRDY</text>
<text x="235.6" y="122.7" transform="rotate(-90 235.6 122.7)">AVDD</text>
<text x="238.1" y="122.7" transform="rotate(-90 238.1 122.7)">CLKI</text>
<text x="240.7" y="122.7" transform="rotate(-90 240.7 122.7)">AVSS</text>
<text x="247.2" y="121.5">TE</text>
<text x="52.7" y="128" transform="rotate(-90 52.7 128)">GND</text>
<text x="59.6" y="126.6">FF</text>
<text x="100.1" y="126.6">IO10</text>
<text x="100.1" y="129.2">IO11</text>
<text x="100.1" y="131.7">IO12</text>
<text x="147.5" y="131.7">IO19</text>
<text x="147.5" y="129.2">IO20</text>
<text x="147.5" y="126.6">IO21</text>
<text x="183.5" y="129.6" transform="rotate(-90 183.5 129.6)">R5</text>
<text x="190.8" y="131.7">C14</text>
<text x="242.6" y="130.4">GND</text>
<text x="261" y="128.3" transform="rotate(-90 261 128.3)">+5V</text>
<text x="263.5" y="126.2" transform="rotate(-90 263.5 126.2)">5k6 R11</text>
<text x="54.7" y="136.8">GND</text>
<text x="100.1" y="134.2">IO13</text>
<text x="100.1" y="136.8">IO14</text>
<text x="147.5" y="136.8">IO17</text>
<text x="147.5" y="134.2">IO18</text>
<text x="183.5" y="133.8" transform="rotate(-90 183.5 133.8)">5k6</text>
<text x="190.7" y="134.2">n.b</text>
<text x="212.7" y="136.3" transform="rotate(-90 212.7 136.3)">5k6</text>
<text x="212.7" y="132.2" transform="rotate(-90 212.7 132.2)">R6</text>
<text x="254.6" y="133.5" transform="rotate(-90 254.6 133.5)">GND</text>
<text x="266.1" y="134.7" transform="rotate(-90 266.1 134.7)">+5V</text>
<text x="83.2" y="142.7" transform="rotate(-90 83.2 142.7)">5k6</text>
<text x="88.3" y="142.3" transform="rotate(-90 88.3 142.3)">R1</text>
<text x="100.1" y="139.3">IO15</text>
<text x="121.3" y="141.5" transform="rotate(-90 121.3 141.5)">GND</text>
<text x="123.8" y="141.5" transform="rotate(-90 123.8 141.5)">GND</text>
<text x="126.4" y="141.5" transform="rotate(-90 126.4 141.5)">GND</text>
<text x="128.9" y="141.5" transform="rotate(-90 128.9 141.5)">GND</text>
<text x="147.5" y="139.3">IO16</text>
<text x="177.2" y="141.2" transform="rotate(-90 177.2 141.2)">GND</text>
<text x="215.3" y="144" transform="rotate(-90 215.3 144)">5k6</text>
<text x="215.3" y="139.8" transform="rotate(-90 215.3 139.8)">R7</text>
<text x="188.6" y="144.8" transform="rotate(-90 188.6 144.8)">+5V</text>
<text x="217.8" y="147.4" transform="rotate(-90 217.8 147.4)">R8</text>
<text x="85.7" y="151.2" transform="rotate(-90 85.7 151.2)">+5V</text>
<text x="127" y="150.7">GND</text>
<text x="217.8" y="151.6" transform="rotate(-90 217.8 151.6)">5k6</text>
<text x="220.3" y="155" transform="rotate(-90 220.3 155)">R9</text>
<text x="220.3" y="159.2" transform="rotate(-90 220.3 159.2)">5k6</text>
</g>
<g font-size="1.8" fill="#a90000">
<text x="258.8" y="25.4" transform="rotate(-90 258.8 25.4)">14</text>
<text x="26.4" y="33.6" transform="rotate(-90 26.4 33.6)">40</text>
<text x="29" y="33.6" transform="rotate(-90 29 33.6)">38</text>
<text x="31.5" y="33.6" transform="rotate(-90 31.5 33.6)">36</text>
<text x="34" y="33.6" transform="rotate(-90 34 33.6)">34</text>
<text x="36.6" y="33.6" transform="rotate(-90 36.6 33.6)">32</text>
<text x="39.1" y="33.6" transform="rotate(-90 39.1 33.6)">30</text>
<text x="41.7" y="33.6" transform="rotate(-90 41.7 33.6)">28</text>
<text x="44.2" y="33.6" transform="rotate(-90 44.2 33.6)">26</text>
<text x="46.7" y="33.6" transform="rotate(-90 46.7 33.6)">24</text>
<text x="49.3" y="33.6" transform="rotate(-90 49.3 33.6)">22</text>
<text x="51.8" y="33.6" transform="rotate(-90 51.8 33.6)">20</text>
<text x="54.4" y="33.6" transform="rotate(-90 54.4 33.6)">18</text>
<text x="56.9" y="33.6" transform="rotate(-90 56.9 33.6)">16</text>
<text x="59.4" y="33.6" transform="rotate(-90 59.4 33.6)">14</text>
<text x="62" y="33.6" transform="rotate(-90 62 33.6)">12</text>
<text x="64.5" y="33.6" transform="rotate(-90 64.5 33.6)">10</text>
<text x="67.1" y="33.1" transform="rotate(-90 67.1 33.1)">8</text>
<text x="69.6" y="33.1" transform="rotate(-90 69.6 33.1)">6</text>
<text x="72.1" y="33.1" transform="rotate(-90 72.1 33.1)">4</text>
<text x="74.7" y="33.1" transform="rotate(-90 74.7 33.1)">2</text>
<text x="264.9" y="30.5">8</text>
<text x="258.8" y="37.6" transform="rotate(-90 258.8 37.6)">7</text>
<text x="26.4" y="42.5" transform="rotate(-90 26.4 42.5)">39</text>
<text x="29" y="42.5" transform="rotate(-90 29 42.5)">37</text>
<text x="31.5" y="42.5" transform="rotate(-90 31.5 42.5)">35</text>
<text x="34" y="42.5" transform="rotate(-90 34 42.5)">33</text>
<text x="36.6" y="42.5" transform="rotate(-90 36.6 42.5)">31</text>
<text x="39.1" y="42.5" transform="rotate(-90 39.1 42.5)">29</text>
<text x="41.7" y="42.5" transform="rotate(-90 41.7 42.5)">27</text>
<text x="44.2" y="42.5" transform="rotate(-90 44.2 42.5)">25</text>
<text x="46.7" y="42.5" transform="rotate(-90 46.7 42.5)">23</text>
<text x="49.3" y="42.5" transform="rotate(-90 49.3 42.5)">21</text>
<text x="51.8" y="42.5" transform="rotate(-90 51.8 42.5)">19</text>
<text x="54.4" y="42.5" transform="rotate(-90 54.4 42.5)">17</text>
<text x="56.9" y="42.5" transform="rotate(-90 56.9 42.5)">15</text>
<text x="59.4" y="42.5" transform="rotate(-90 59.4 42.5)">13</text>
<text x="62" y="42.5" transform="rotate(-90 62 42.5)">11</text>
<text x="64.5" y="42" transform="rotate(-90 64.5 42)">9</text>
<text x="67.1" y="42" transform="rotate(-90 67.1 42)">7</text>
<text x="69.6" y="42" transform="rotate(-90 69.6 42)">5</text>
<text x="72.1" y="42" transform="rotate(-90 72.1 42)">3</text>
<text x="74.7" y="42" transform="rotate(-90 74.7 42)">1</text>
<text x="96.2" y="82.5">10</text>
<text x="124.2" y="78.1" transform="rotate(-90 124.2 78.1)">22</text>
<text x="126.7" y="78.1" transform="rotate(-90 126.7 78.1)">44</text>
<text x="153.3" y="83.8">11</text>
<text x="51.8" y="88.2" transform="rotate(-90 51.8 88.2)">32</text>
<text x="96.2" y="87.6">32</text>
<text x="96.2" y="85.1">35</text>
<text x="153.3" y="86.4">33</text>
<text x="37.6" y="92.7">2</text>
<text x="37.6" y="95.2">7</text>
<text x="65.1" y="95.2">10</text>
<text x="65.1" y="92.7">18</text>
<text x="96.2" y="90.2">13</text>
<text x="193.3" y="95.2">23</text>
<text x="214.4" y="91.4" transform="rotate(-90 214.4 91.4)">22</text>
<text x="216.9" y="91.4" transform="rotate(-90 216.9 91.4)">21</text>
<text x="219.5" y="91.4" transform="rotate(-90 219.5 91.4)">20</text>
<text x="222" y="91.4" transform="rotate(-90 222 91.4)">19</text>
<text x="224.5" y="91.4" transform="rotate(-90 224.5 91.4)">18</text>
<text x="227.1" y="91.4" transform="rotate(-90 227.1 91.4)">17</text>
<text x="229.6" y="91.4" transform="rotate(-90 229.6 91.4)">16</text>
<text x="232.2" y="91.4" transform="rotate(-90 232.2 91.4)">15</text>
<text x="234.7" y="91.4" transform="rotate(-90 234.7 91.4)">14</text>
<text x="237.2" y="91.4" transform="rotate(-90 237.2 91.4)">13</text>
<text x="239.8" y="91.4" transform="rotate(-90 239.8 91.4)">12</text>
<text x="251.7" y="95.2">11</text>
<text x="37.6" y="100.3">5</text>
<text x="37.6" y="97.8">6</text>
<text x="65.1" y="97.8">11</text>
<text x="65.1" y="100.3">13</text>
<text x="96.7" y="101.6">7</text>
<text x="96.7" y="99.1">8</text>
<text x="96.7" y="96.5">9</text>
<text x="153.3" y="101.6">41</text>
<text x="153.3" y="99.1">42</text>
<text x="153.3" y="96.5">43</text>
<text x="193.3" y="97.8">24</text>
<text x="193.3" y="100.3">25</text>
<text x="251.7" y="97.8">10</text>
<text x="252.2" y="100.3">9</text>
<text x="37.1" y="107.9">30</text>
<text x="37.1" y="105.4">31</text>
<text x="37.6" y="102.9">4</text>
<text x="65.1" y="102.9">14</text>
<text x="65.1" y="105.4">19</text>
<text x="65.1" y="107.9">20</text>
<text x="96.7" y="106.7">5</text>
<text x="96.7" y="104.1">6</text>
<text x="153.3" y="106.7">39</text>
<text x="153.3" y="104.1">40</text>
<text x="193.3" y="102.9">26</text>
<text x="193.3" y="105.4">27</text>
<text x="193.3" y="107.9">28</text>
<text x="252.2" y="107.9">6</text>
<text x="252.2" y="105.4">7</text>
<text x="252.2" y="102.9">8</text>
<text x="37.1" y="113">28</text>
<text x="37.1" y="110.5">29</text>
<text x="65.1" y="110.5">21</text>
<text x="65.1" y="113">22</text>
<text x="96.7" y="111.8">3</text>
<text x="96.7" y="109.2">4</text>
<text x="153.3" y="111.8">37</text>
<text x="153.3" y="109.2">38</text>
<text x="193.3" y="110.5">29</text>
<text x="193.3" y="113">30</text>
<text x="252.2" y="113">4</text>
<text x="252.2" y="110.5">5</text>
<text x="37.6" y="115.6">3</text>
<text x="37.6" y="118.1">8</text>
<text x="65.1" y="115.6">15</text>
<text x="65.1" y="118.1">24</text>
<text x="96.7" y="114.3">2</text>
<text x="153.3" y="114.3">36</text>
<text x="193.3" y="115.6">31</text>
<text x="193.3" y="118.1">32</text>
<text x="252.2" y="118.1">2</text>
<text x="252.2" y="115.6">3</text>
<text x="37.1" y="120.6">25</text>
<text x="65.1" y="123.2">23</text>
<text x="65.1" y="120.6">26</text>
<text x="65.5" y="125.7">9</text>
<text x="96.2" y="120.6">14</text>
<text x="96.2" y="123.2">15</text>
<text x="96.2" y="125.7">16</text>
<text x="153.3" y="125.7">29</text>
<text x="153.3" y="123.2">30</text>
<text x="153.3" y="120.6">31</text>
<text x="193.3" y="120.6">33</text>
<text x="252.2" y="120.6">1</text>
<text x="96.2" y="128.3">17</text>
<text x="96.2" y="130.8">18</text>
<text x="153.3" y="130.8">27</text>
<text x="153.3" y="128.3">28</text>
<text x="214.4" y="127" transform="rotate(-90 214.4 127)">34</text>
<text x="216.9" y="127" transform="rotate(-90 216.9 127)">35</text>
<text x="219.5" y="127" transform="rotate(-90 219.5 127)">36</text>
<text x="222" y="127" transform="rotate(-90 222 127)">37</text>
<text x="224.5" y="127" transform="rotate(-90 224.5 127)">38</text>
<text x="227.1" y="127" transform="rotate(-90 227.1 127)">39</text>
<text x="229.6" y="127" transform="rotate(-90 229.6 127)">40</text>
<text x="232.2" y="127" transform="rotate(-90 232.2 127)">41</text>
<text x="234.7" y="127" transform="rotate(-90 234.7 127)">42</text>
<text x="237.2" y="127" transform="rotate(-90 237.2 127)">43</text>
<text x="239.8" y="127" transform="rotate(-90 239.8 127)">44</text>
<text x="51.8" y="132.7" transform="rotate(-90 51.8 132.7)">16</text>
<text x="96.2" y="133.3">19</text>
<text x="96.2" y="135.9">20</text>
<text x="153.3" y="135.9">25</text>
<text x="153.3" y="133.3">26</text>
<text x="96.2" y="138.4">21</text>
<text x="153.3" y="138.4">24</text>
<text x="120.4" y="144.9" transform="rotate(-90 120.4 144.9)">1</text>
<text x="122.9" y="145.4" transform="rotate(-90 122.9 145.4)">12</text>
<text x="125.5" y="145.4" transform="rotate(-90 125.5 145.4)">23</text>
<text x="128" y="145.4" transform="rotate(-90 128 145.4)">34</text>
</g>
<text font-size="1.8" fill="#009600" x="216.5" y="164" transform="rotate(-90 216.5 164)">GND</text>
</svg>
